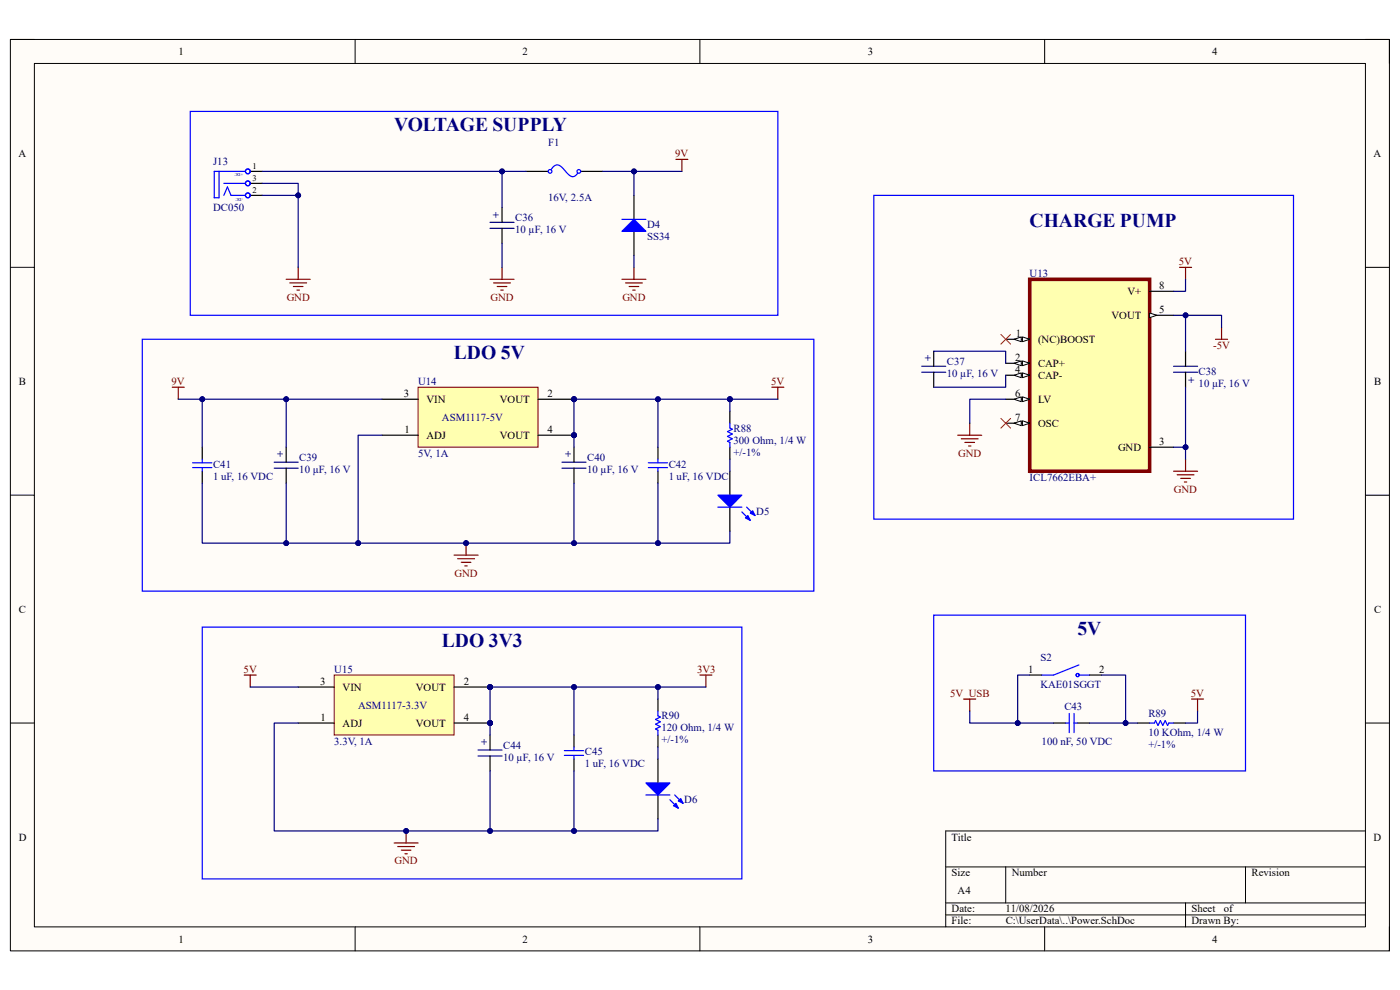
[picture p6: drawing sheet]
<svg xmlns="http://www.w3.org/2000/svg" width="297mm" height="210mm" viewBox="0 0 297 210" stroke-linecap="round" stroke-linejoin="round" font-family="sans-serif">
<path d="M2.2 8.4h292.6v193.3h-292.6z" fill-rule="evenodd" fill="#fffcf8"/>
<path d="M2.2 8.4h292.6v193.3h-292.6z" fill="none" stroke="#000" stroke-width=".21"/>
<path d="M7.3 13.5h282.4v183.1h-282.4z" fill-rule="evenodd" fill="#fffcf8"/>
<g fill="none" stroke="#000" stroke-width=".21">
<path d="M2.2 8.4h5.1M7.3 13.5h282.4v183.1h-282.4zM75.3 8.4v5.1M148.5 8.4v5.1M221.6 8.4v5.1M289.7 8.4h5.1v5.1M2.2 56.7h5.1M289.7 56.7h5.1M2.2 105h5.1M289.7 105.1h5.1M2.2 153.4h5.1M289.7 153.4h5.1"/>
<path d="M289.7 176.3h-89.1v20.3M75.3 196.6v5.1M148.5 196.6v5.1M200.6 183.9h89.1M200.6 191.5h89.1M200.6 194.1h89.1M213.4 183.9v7.6M221.6 196.6v5.1M251.5 191.5v5.1M264.2 183.9v7.6M294.8 196.6v5.1"/>
</g>
<g fill="none" stroke="#800000" stroke-width=".25">
<path d="M60.7 59.3h5.1M63.3 56.7v2.6M104 59.3h5.1M106.5 56.7v2.6M131.9 59.3h5.1M134.5 56.7v2.6M61.5 60h3.5M62.2 60.8h2.1M63 61.5h.5M104.7 60h3.6M105.5 60.8h2M106.3 61.5h.5"/>
<path d="M132.7 60h3.6M133.5 60.8h2M134.2 61.5h.5"/>
</g>
<path d="M116.7 36.4a1.68 1.68 0 0 1 1.9-1.3l.5 .3 1.1 1.2a1.37 1.37 0 0 0 2 .6l.6-.8" fill="none" stroke="#00f" stroke-width=".25"/>
<path d="M111.6 36.4h5.1M122.8 36.4h5.1" fill="none" stroke="#000" stroke-width=".25"/>
<circle cx="116.7" cy="36.4" r=".38" fill="#fff"/>
<circle cx="116.7" cy="36.4" r=".39" fill="none" stroke="#00f" stroke-width=".25"/>
<circle cx="122.8" cy="36.4" r=".38" fill="#fff"/>
<circle cx="122.8" cy="36.4" r=".39" fill="none" stroke="#00f" stroke-width=".25"/>
<circle cx="104" cy="145.7" r=".51" fill="#000080"/>
<circle cx="104" cy="145.7" r=".51" fill="none" stroke="#000080" stroke-width=".21"/>
<circle cx="104" cy="153.4" r=".51" fill="#000080"/>
<circle cx="104" cy="153.4" r=".51" fill="none" stroke="#000080" stroke-width=".21"/>
<path d="M70.9 143.2h25.4v12.7h-25.4z" fill-rule="evenodd" fill="#ffffb0"/>
<path d="M70.9 143.2h25.4v12.7h-25.4z" fill="none" stroke="#800000" stroke-width=".21"/>
<path d="M96.3 145.7h7.7" fill="none" stroke="#000" stroke-width=".25"/>
<circle cx="104" cy="145.7" r=".51" fill="#000080"/>
<circle cx="104" cy="145.7" r=".51" fill="none" stroke="#000080" stroke-width=".21"/>
<path d="M63.3 153.4h7.6M63.3 145.7h7.6M96.3 153.4h7.7" fill="none" stroke="#000" stroke-width=".25"/>
<circle cx="104" cy="153.4" r=".51" fill="#000080"/>
<circle cx="104" cy="153.4" r=".51" fill="none" stroke="#000080" stroke-width=".21"/>
<path d="M83.6 178.8h5.1M84.4 179.6h3.5M86.2 176.3v2.5M85.1 180.4h2.1M85.9 181.1h.5" fill="none" stroke="#800000" stroke-width=".25"/>
<circle cx="86.2" cy="176.3" r=".51" fill="#000080"/>
<circle cx="86.2" cy="176.3" r=".51" fill="none" stroke="#000080" stroke-width=".21"/>
<path d="M51.8 143.2h2.6M53.1 143.2v2.5M148.5 143.2h2.5M149.8 143.2v2.5" fill="none" stroke="#800000" stroke-width=".25"/>
<path d="M134.5 41.4v5.1M134.5 49.1v5.1" fill="none" stroke="#000" stroke-width=".25"/>
<path d="M131.9 49.1l2.6-2.6 2.5 2.6z" fill="#00f"/>
<path d="M131.9 49.1l2.6-2.6 2.5 2.6zM131.9 46.5h5.1" fill="none" stroke="#00f" stroke-width=".25"/>
<path d="M143.4 33.8h2.5M144.7 33.8v2.6M96.3 117.8h5.1M97.1 118.5h3.6M97.9 119.3h2M98.9 115.2v2.6M98.6 120.1h.5" fill="none" stroke="#800000" stroke-width=".25"/>
<circle cx="98.9" cy="115.2" r=".51" fill="#000080"/>
<circle cx="98.9" cy="115.2" r=".51" fill="none" stroke="#000080" stroke-width=".21"/>
<path d="M36.5 82.1h2.6M37.8 82.1v2.6M163.7 82.1h2.6M165 82.1v2.6" fill="none" stroke="#800000" stroke-width=".25"/>
<circle cx="121.8" cy="84.7" r=".51" fill="#000080"/>
<circle cx="121.8" cy="84.7" r=".51" fill="none" stroke="#000080" stroke-width=".21"/>
<circle cx="121.8" cy="92.3" r=".51" fill="#000080"/>
<circle cx="121.8" cy="92.3" r=".51" fill="none" stroke="#000080" stroke-width=".21"/>
<path d="M88.7 82.1h25.4v12.8h-25.4z" fill-rule="evenodd" fill="#ffffb0"/>
<path d="M88.7 82.1h25.4v12.8h-25.4z" fill="none" stroke="#800000" stroke-width=".21"/>
<path d="M114.1 84.7h7.7" fill="none" stroke="#000" stroke-width=".25"/>
<circle cx="121.8" cy="84.7" r=".51" fill="#000080"/>
<circle cx="121.8" cy="84.7" r=".51" fill="none" stroke="#000080" stroke-width=".21"/>
<path d="M81.1 92.3h7.6M81.1 84.7h7.6M114.1 92.3h7.7" fill="none" stroke="#000" stroke-width=".25"/>
<circle cx="121.8" cy="92.3" r=".51" fill="#000080"/>
<circle cx="121.8" cy="92.3" r=".51" fill="none" stroke="#000080" stroke-width=".21"/>
<path d="M104 48.4h5.1M104 47.2h5.1M58.2 99.3h5.1M58.2 98h5.1M119.2 99.3h5.1M119.2 98h5.1M101.4 159.1h5.1M101.4 160.4h5.1" fill="none" stroke="#000080" stroke-width=".25"/>
<g fill="none" stroke="#000" stroke-width=".25">
<path d="M106.5 44v3.2M106.5 48.4v3.2M42.9 94.9v2.5M42.9 100v2.5M60.7 94.9v3.1M60.7 99.3v3.2M121.8 94.9v3.1M121.8 99.3v3.2M139.6 94.9v2.5M139.6 100v2.5M154.8 87.2v2.6M154.8 94.9v2.5"/>
<path d="M104 155.9v3.2M121.8 155.9v2.6M139.6 148.3v2.5M139.6 155.9v2.6M218.5 143.2h2.5M223.5 153.4h2.6M228.6 153.4h2.6M231.2 143.2h2.5M241.3 153.4h2.6M249 153.4h2.5M104 160.4v3.2M121.8 161v2.6"/>
</g>
<g fill="none" stroke="#00f" stroke-width=".25">
<path d="M40.4 23.6h124.6v43.3h-124.6zM185.4 41.4h89v68.7h-89zM30.2 72h142.5v53.4h-142.5zM40.9 98.2h4M40.9 99.2h4M42.9 97.4v.8M42.9 99.2v.8M137.5 98.2h4.1M137.5 99.2h4.1M139.6 97.4v.8M139.6 99.2v.8M154.8 89.8v1l.6 .3-1.1 .5 1.1 .5-1.1 .5 1.1 .5-1.1 .5 .5 .3v1"/>
<path d="M42.9 133h114.5v53.5h-114.5zM198.1 130.5h66.1v33.1h-66.1zM119.7 159.2h4.1M121.8 158.5v.7M139.6 150.8v1.1l.5 .2-1 .5 1 .5-1 .5 1 .5-1 .6 .5 .2v1M226.1 153.4h.7M226.8 151.4v4M227.9 153.4h.7M227.9 151.4v4M228.9 141.1l-5.4 2.1h-2.5M229 143.2h2.2M243.9 153.4h1l.3-.5 .5 1 .5-1 .5 1 .5-1 .5 1 .3-.5h1"/>
<path d="M119.7 160.2h4.1M121.8 160.2v.8"/>
<circle cx="228.6" cy="143.2" r=".33"/>
</g>
<path d="M204.4 148.3h2.6M205.7 148.3v2.5M252.8 148.3h2.5M254.1 148.3v2.5" fill="none" stroke="#800000" stroke-width=".25"/>
<path d="M218.5 59.3h25.4v40.7h-25.4z" fill-rule="evenodd" fill="#ffffb0"/>
<path d="M218.5 59.3h25.4v40.7h-25.4z" fill="none" stroke="#800000" stroke-width=".76"/>
<path d="M213.4 72h5.1" fill="none" stroke="#000" stroke-width=".25"/>
<path d="M216.9 71.5l1.6 .5-1.6 .5z" fill="#f8fcff"/>
<path d="M216.9 71.5l1.6 .5-1.6 .5z" fill="none" stroke="#000" stroke-width=".21"/>
<path d="M215.1 72l1.6-.5v1z" fill="#f8fcff"/>
<path d="M215.1 72l1.6-.5v1z" fill="none" stroke="#000" stroke-width=".21"/>
<path d="M213.4 77.1h5.1" fill="none" stroke="#000" stroke-width=".25"/>
<path d="M216.9 76.6l1.6 .5-1.6 .5z" fill="#f8fcff"/>
<path d="M216.9 76.6l1.6 .5-1.6 .5z" fill="none" stroke="#000" stroke-width=".21"/>
<path d="M215.1 77.1l1.6-.5v1z" fill="#f8fcff"/>
<path d="M215.1 77.1l1.6-.5v1z" fill="none" stroke="#000" stroke-width=".21"/>
<path d="M213.4 79.6h5.1" fill="none" stroke="#000" stroke-width=".25"/>
<path d="M216.9 79.1l1.6 .5-1.6 .5z" fill="#f8fcff"/>
<path d="M216.9 79.1l1.6 .5-1.6 .5z" fill="none" stroke="#000" stroke-width=".21"/>
<path d="M215.1 79.6l1.6-.5v1z" fill="#f8fcff"/>
<path d="M215.1 79.6l1.6-.5v1z" fill="none" stroke="#000" stroke-width=".21"/>
<path d="M213.4 84.7h5.1" fill="none" stroke="#000" stroke-width=".25"/>
<path d="M216.9 84.2l1.6 .5-1.6 .5z" fill="#f8fcff"/>
<path d="M216.9 84.2l1.6 .5-1.6 .5z" fill="none" stroke="#000" stroke-width=".21"/>
<path d="M215.1 84.7l1.6-.5v1z" fill="#f8fcff"/>
<path d="M215.1 84.7l1.6-.5v1z" fill="none" stroke="#000" stroke-width=".21"/>
<path d="M213.4 89.8h5.1" fill="none" stroke="#000" stroke-width=".25"/>
<path d="M216.9 89.3l1.6 .5-1.6 .5z" fill="#f8fcff"/>
<path d="M216.9 89.3l1.6 .5-1.6 .5z" fill="none" stroke="#000" stroke-width=".21"/>
<path d="M215.1 89.8l1.6-.5v1z" fill="#f8fcff"/>
<path d="M215.1 89.8l1.6-.5v1z" fill="none" stroke="#000" stroke-width=".21"/>
<path d="M243.9 61.8h5.1M243.9 66.9h5.1" fill="none" stroke="#000" stroke-width=".25"/>
<path d="M243.9 66.4l1.5 .5-1.5 .5z" fill="#f8fcff"/>
<path d="M243.9 66.4l1.5 .5-1.5 .5z" fill="none" stroke="#000" stroke-width=".21"/>
<path d="M198.1 74.5v3.2M198.1 79v3.1M251.5 74.5v3.2M251.5 79v3.1M154.8 100v5M243.9 94.9h5.1M154.8 107.6v5.1" fill="none" stroke="#000" stroke-width=".25"/>
<path d="M195.5 79h5.1M195.5 77.7h5.1M249 79h5.1M249 77.7h5.1" fill="none" stroke="#000080" stroke-width=".25"/>
<path d="M212.3 71l2.1 2M214.4 71l-2.1 2M212.3 88.8l2.1 2M214.4 88.8l-2.1 2" fill="none" stroke="#f00" stroke-width=".21"/>
<g fill="none" stroke="#800000" stroke-width=".25">
<path d="M250.2 56.7h2.6M251.5 56.7v2.6M257.9 72h2.5M259.2 69.4v2.6M203.2 92.3h5.1M203.9 93.1h3.6M204.7 93.9h2M205.5 94.6h.5M205.7 89.8v2.5M249 100h5.1M251.5 97.4v2.6M249.7 100.7h3.6"/>
<path d="M250.5 101.5h2M251.3 102.2h.5"/>
</g>
<path d="M152.3 105h5.1l-2.6 2.6z" fill="#00f"/>
<path d="M152.3 105h5.1l-2.6 2.6zM157.4 108.6l1.8 1.8M158.4 107.6l1.8 1.8" fill="none" stroke="#00f" stroke-width=".25"/>
<path d="M158.7 109.4l.5 1-1-.5z" fill="#00f"/>
<path d="M158.7 109.4l.5 1-1-.5z" fill="none" stroke="#00f" stroke-width=".25"/>
<path d="M159.7 108.4l.5 1-1-.5z" fill="#00f"/>
<path d="M152.3 107.6h5.1M159.7 108.4l.5 1-1-.5z" fill="none" stroke="#00f" stroke-width=".25"/>
<path d="M139.6 161v5.1M139.6 168.6v5.1" fill="none" stroke="#000" stroke-width=".25"/>
<path d="M137 166.1h5.1l-2.5 2.5z" fill="#00f"/>
<path d="M137 166.1h5.1l-2.5 2.5zM142.1 169.7l1.8 1.7M143.1 168.6l1.8 1.8" fill="none" stroke="#00f" stroke-width=".25"/>
<path d="M143.4 170.4l.5 1-1-.5z" fill="#00f"/>
<path d="M143.4 170.4l.5 1-1-.5z" fill="none" stroke="#00f" stroke-width=".25"/>
<path d="M143.9 169.9l.5-.5 .5 1z" fill="#00f"/>
<g fill="none" stroke="#00f" stroke-width=".25">
<path d="M46.5 36.4v5.6h-1v-5.6h6.6M47.5 38.9h4.6M47.5 41.4l.7-1.7 .8 1.7h3.1M137 168.6h5.1M143.9 169.9l.5-.5 .5 1z"/>
<circle cx="52.6" cy="36.4" r=".51"/>
<circle cx="52.6" cy="38.9" r=".51"/>
<circle cx="52.6" cy="41.4" r=".51"/>
</g>
<path d="M53.1 36.4h2.5M53.1 38.9h2.5M53.1 41.4h2.5" fill="none" stroke="#000" stroke-width=".25"/>
<path d="M134.5 36.4v5" fill="none" stroke="#000080" stroke-width=".25"/>
<circle cx="134.5" cy="36.4" r=".51" fill="#000080"/>
<circle cx="134.5" cy="36.4" r=".51" fill="none" stroke="#000080" stroke-width=".21"/>
<path d="M134.5 54.2v2.5M104 145.7v7.7" fill="none" stroke="#000080" stroke-width=".25"/>
<circle cx="104" cy="145.7" r=".51" fill="#000080"/>
<circle cx="104" cy="145.7" r=".51" fill="none" stroke="#000080" stroke-width=".21"/>
<circle cx="104" cy="153.4" r=".51" fill="#000080"/>
<circle cx="104" cy="153.4" r=".51" fill="none" stroke="#000080" stroke-width=".21"/>
<path d="M139.6 145.7h10.2" fill="none" stroke="#000080" stroke-width=".25"/>
<circle cx="139.6" cy="145.7" r=".51" fill="#000080"/>
<circle cx="139.6" cy="145.7" r=".51" fill="none" stroke="#000080" stroke-width=".21"/>
<path d="M55.6 38.9h7.7v2.5M139.6 158.5v2.5" fill="none" stroke="#000080" stroke-width=".25"/>
<circle cx="63.3" cy="41.4" r=".51" fill="#000080"/>
<circle cx="63.3" cy="41.4" r=".51" fill="none" stroke="#000080" stroke-width=".21"/>
<path d="M55.6 41.4h7.7v15.3" fill="none" stroke="#000080" stroke-width=".25"/>
<circle cx="63.3" cy="41.4" r=".51" fill="#000080"/>
<circle cx="63.3" cy="41.4" r=".51" fill="none" stroke="#000080" stroke-width=".21"/>
<path d="M106.5 51.6v5.1M104 153.4v2.5" fill="none" stroke="#000080" stroke-width=".25"/>
<circle cx="104" cy="153.4" r=".51" fill="#000080"/>
<circle cx="104" cy="153.4" r=".51" fill="none" stroke="#000080" stroke-width=".21"/>
<path d="M121.8 84.7v7.6" fill="none" stroke="#000080" stroke-width=".25"/>
<circle cx="121.8" cy="84.7" r=".51" fill="#000080"/>
<circle cx="121.8" cy="84.7" r=".51" fill="none" stroke="#000080" stroke-width=".21"/>
<circle cx="121.8" cy="92.3" r=".51" fill="#000080"/>
<circle cx="121.8" cy="92.3" r=".51" fill="none" stroke="#000080" stroke-width=".21"/>
<path d="M81.1 92.3h-5.1v22.9" fill="none" stroke="#000080" stroke-width=".25"/>
<circle cx="76" cy="115.2" r=".51" fill="#000080"/>
<circle cx="76" cy="115.2" r=".51" fill="none" stroke="#000080" stroke-width=".21"/>
<path d="M154.8 84.7h10.2" fill="none" stroke="#000080" stroke-width=".25"/>
<circle cx="154.8" cy="84.7" r=".51" fill="#000080"/>
<circle cx="154.8" cy="84.7" r=".51" fill="none" stroke="#000080" stroke-width=".21"/>
<path d="M121.8 92.3v2.6M154.8 97.4v2.6" fill="none" stroke="#000080" stroke-width=".25"/>
<circle cx="121.8" cy="92.3" r=".51" fill="#000080"/>
<circle cx="121.8" cy="92.3" r=".51" fill="none" stroke="#000080" stroke-width=".21"/>
<path d="M106.5 36.4v7.6" fill="none" stroke="#000080" stroke-width=".25"/>
<circle cx="106.5" cy="36.4" r=".51" fill="#000080"/>
<circle cx="106.5" cy="36.4" r=".51" fill="none" stroke="#000080" stroke-width=".21"/>
<path d="M121.8 102.5v12.7" fill="none" stroke="#000080" stroke-width=".25"/>
<circle cx="121.8" cy="115.2" r=".51" fill="#000080"/>
<circle cx="121.8" cy="115.2" r=".51" fill="none" stroke="#000080" stroke-width=".21"/>
<path d="M104 163.6v12.7" fill="none" stroke="#000080" stroke-width=".25"/>
<circle cx="104" cy="176.3" r=".51" fill="#000080"/>
<circle cx="104" cy="176.3" r=".51" fill="none" stroke="#000080" stroke-width=".21"/>
<path d="M60.7 102.5v12.7" fill="none" stroke="#000080" stroke-width=".25"/>
<circle cx="60.7" cy="115.2" r=".51" fill="#000080"/>
<circle cx="60.7" cy="115.2" r=".51" fill="none" stroke="#000080" stroke-width=".21"/>
<path d="M60.7 84.7v10.2" fill="none" stroke="#000080" stroke-width=".25"/>
<circle cx="60.7" cy="84.7" r=".51" fill="#000080"/>
<circle cx="60.7" cy="84.7" r=".51" fill="none" stroke="#000080" stroke-width=".21"/>
<path d="M42.9 84.7v10.2" fill="none" stroke="#000080" stroke-width=".25"/>
<circle cx="42.9" cy="84.7" r=".51" fill="#000080"/>
<circle cx="42.9" cy="84.7" r=".51" fill="none" stroke="#000080" stroke-width=".21"/>
<path d="M154.8 84.7v2.5" fill="none" stroke="#000080" stroke-width=".25"/>
<circle cx="154.8" cy="84.7" r=".51" fill="#000080"/>
<circle cx="154.8" cy="84.7" r=".51" fill="none" stroke="#000080" stroke-width=".21"/>
<path d="M139.6 102.5v12.7" fill="none" stroke="#000080" stroke-width=".25"/>
<circle cx="139.6" cy="115.2" r=".51" fill="#000080"/>
<circle cx="139.6" cy="115.2" r=".51" fill="none" stroke="#000080" stroke-width=".21"/>
<path d="M139.6 84.7v10.2" fill="none" stroke="#000080" stroke-width=".25"/>
<circle cx="139.6" cy="84.7" r=".51" fill="#000080"/>
<circle cx="139.6" cy="84.7" r=".51" fill="none" stroke="#000080" stroke-width=".21"/>
<path d="M121.8 163.6v12.7" fill="none" stroke="#000080" stroke-width=".25"/>
<circle cx="121.8" cy="176.3" r=".51" fill="#000080"/>
<circle cx="121.8" cy="176.3" r=".51" fill="none" stroke="#000080" stroke-width=".21"/>
<path d="M121.8 145.7v10.2" fill="none" stroke="#000080" stroke-width=".25"/>
<circle cx="121.8" cy="145.7" r=".51" fill="#000080"/>
<circle cx="121.8" cy="145.7" r=".51" fill="none" stroke="#000080" stroke-width=".21"/>
<path d="M37.8 84.7h43.3" fill="none" stroke="#000080" stroke-width=".25"/>
<circle cx="42.9" cy="84.7" r=".51" fill="#000080"/>
<circle cx="42.9" cy="84.7" r=".51" fill="none" stroke="#000080" stroke-width=".21"/>
<circle cx="60.7" cy="84.7" r=".51" fill="#000080"/>
<circle cx="60.7" cy="84.7" r=".51" fill="none" stroke="#000080" stroke-width=".21"/>
<path d="M121.8 84.7h33" fill="none" stroke="#000080" stroke-width=".25"/>
<circle cx="121.8" cy="84.7" r=".51" fill="#000080"/>
<circle cx="121.8" cy="84.7" r=".51" fill="none" stroke="#000080" stroke-width=".21"/>
<circle cx="139.6" cy="84.7" r=".51" fill="#000080"/>
<circle cx="139.6" cy="84.7" r=".51" fill="none" stroke="#000080" stroke-width=".21"/>
<circle cx="154.8" cy="84.7" r=".51" fill="#000080"/>
<circle cx="154.8" cy="84.7" r=".51" fill="none" stroke="#000080" stroke-width=".21"/>
<path d="M42.9 102.5v12.7h111.9v-2.5" fill="none" stroke="#000080" stroke-width=".25"/>
<circle cx="60.7" cy="115.2" r=".51" fill="#000080"/>
<circle cx="60.7" cy="115.2" r=".51" fill="none" stroke="#000080" stroke-width=".21"/>
<circle cx="76" cy="115.2" r=".51" fill="#000080"/>
<circle cx="76" cy="115.2" r=".51" fill="none" stroke="#000080" stroke-width=".21"/>
<circle cx="98.9" cy="115.2" r=".51" fill="#000080"/>
<circle cx="98.9" cy="115.2" r=".51" fill="none" stroke="#000080" stroke-width=".21"/>
<circle cx="121.8" cy="115.2" r=".51" fill="#000080"/>
<circle cx="121.8" cy="115.2" r=".51" fill="none" stroke="#000080" stroke-width=".21"/>
<circle cx="139.6" cy="115.2" r=".51" fill="#000080"/>
<circle cx="139.6" cy="115.2" r=".51" fill="none" stroke="#000080" stroke-width=".21"/>
<path d="M53.1 145.7h10.2M104 145.7h35.6v2.6" fill="none" stroke="#000080" stroke-width=".25"/>
<circle cx="104" cy="145.7" r=".51" fill="#000080"/>
<circle cx="104" cy="145.7" r=".51" fill="none" stroke="#000080" stroke-width=".21"/>
<circle cx="121.8" cy="145.7" r=".51" fill="#000080"/>
<circle cx="121.8" cy="145.7" r=".51" fill="none" stroke="#000080" stroke-width=".21"/>
<circle cx="139.6" cy="145.7" r=".51" fill="#000080"/>
<circle cx="139.6" cy="145.7" r=".51" fill="none" stroke="#000080" stroke-width=".21"/>
<path d="M238.8 153.4h2.5" fill="none" stroke="#000080" stroke-width=".25"/>
<circle cx="238.8" cy="153.4" r=".51" fill="#000080"/>
<circle cx="238.8" cy="153.4" r=".51" fill="none" stroke="#000080" stroke-width=".21"/>
<path d="M205.7 150.8v2.6h10.2M254.1 150.8v2.6h-2.6" fill="none" stroke="#000080" stroke-width=".25"/>
<circle cx="215.9" cy="153.4" r=".51" fill="#000080"/>
<circle cx="215.9" cy="153.4" r=".51" fill="none" stroke="#000080" stroke-width=".21"/>
<path d="M233.7 143.2h5.1v10.2h-7.6" fill="none" stroke="#000080" stroke-width=".25"/>
<circle cx="238.8" cy="153.4" r=".51" fill="#000080"/>
<circle cx="238.8" cy="153.4" r=".51" fill="none" stroke="#000080" stroke-width=".21"/>
<path d="M218.5 143.2h-2.6v10.2h7.6" fill="none" stroke="#000080" stroke-width=".25"/>
<circle cx="215.9" cy="153.4" r=".51" fill="#000080"/>
<circle cx="215.9" cy="153.4" r=".51" fill="none" stroke="#000080" stroke-width=".21"/>
<path d="M198.1 74.5h15.3v2.6M213.4 79.6v2.5h-15.3M249 66.9h2.5v7.6" fill="none" stroke="#000080" stroke-width=".25"/>
<circle cx="251.5" cy="66.9" r=".51" fill="#000080"/>
<circle cx="251.5" cy="66.9" r=".51" fill="none" stroke="#000080" stroke-width=".21"/>
<path d="M251.5 82.1v12.8h-2.5" fill="none" stroke="#000080" stroke-width=".25"/>
<circle cx="251.5" cy="94.9" r=".51" fill="#000080"/>
<circle cx="251.5" cy="94.9" r=".51" fill="none" stroke="#000080" stroke-width=".21"/>
<path d="M251.5 59.3v2.5h-2.5M213.4 84.7h-7.7v5.1M251.5 94.9v2.5" fill="none" stroke="#000080" stroke-width=".25"/>
<circle cx="251.5" cy="94.9" r=".51" fill="#000080"/>
<circle cx="251.5" cy="94.9" r=".51" fill="none" stroke="#000080" stroke-width=".21"/>
<path d="M251.5 66.9h7.7v2.5" fill="none" stroke="#000080" stroke-width=".25"/>
<circle cx="251.5" cy="66.9" r=".51" fill="#000080"/>
<circle cx="251.5" cy="66.9" r=".51" fill="none" stroke="#000080" stroke-width=".21"/>
<path d="M127.9 36.4h16.8" fill="none" stroke="#000080" stroke-width=".25"/>
<circle cx="134.5" cy="36.4" r=".51" fill="#000080"/>
<circle cx="134.5" cy="36.4" r=".51" fill="none" stroke="#000080" stroke-width=".21"/>
<path d="M63.3 153.4h-5.1v22.9h81.4v-2.6" fill="none" stroke="#000080" stroke-width=".25"/>
<circle cx="86.2" cy="176.3" r=".51" fill="#000080"/>
<circle cx="86.2" cy="176.3" r=".51" fill="none" stroke="#000080" stroke-width=".21"/>
<circle cx="104" cy="176.3" r=".51" fill="#000080"/>
<circle cx="104" cy="176.3" r=".51" fill="none" stroke="#000080" stroke-width=".21"/>
<circle cx="121.8" cy="176.3" r=".51" fill="#000080"/>
<circle cx="121.8" cy="176.3" r=".51" fill="none" stroke="#000080" stroke-width=".21"/>
<path d="M55.6 36.4h56" fill="none" stroke="#000080" stroke-width=".25"/>
<circle cx="106.5" cy="36.4" r=".51" fill="#000080"/>
<circle cx="106.5" cy="36.4" r=".51" fill="none" stroke="#000080" stroke-width=".21"/>
<g font-size="4.1" fill="#000080">
<text x="83.6" y="27.8">VOLTAGE SUPPLY</text>
<text x="218.4" y="48.2">CHARGE PUMP</text>
<text x="96.3" y="76.2">LDO 5V</text>
<text x="93.8" y="137.2">LDO 3V3</text>
<text x="228.6" y="134.7">5V</text>
</g>
<g font-size="2.3">
<text x="37.9" y="11.7">1</text>
<text x="110.9" y="11.7">2</text>
<text x="184.1" y="11.7">3</text>
<text x="257.1" y="11.7">4</text>
<text x="3.9" y="33.3">A</text>
<text x="291.4" y="33.3">A</text>
<text x="239.2" y="62.6">V+</text>
<text x="245.9" y="61.3">8</text>
<text x="215.5" y="71.5">1</text>
<text x="235.8" y="67.6">VOUT</text>
<text x="245.9" y="66.4">5</text>
<text x="215.3" y="76.5">2</text>
<text x="220.2" y="72.7">(NC)BOOST</text>
<text x="220.2" y="77.8">CAP+</text>
<text x="4" y="81.6">B</text>
<text x="215.3" y="79.1">4</text>
<text x="220.2" y="80.3">CAP-</text>
<text x="291.5" y="81.6">B</text>
<text x="85.7" y="84.2">3</text>
<text x="90.5" y="85.4">VIN</text>
<text x="106" y="85.4">VOUT</text>
<text x="116.2" y="84.2">2</text>
<text x="215.3" y="84.2">6</text>
<text x="215.3" y="89.3">7</text>
<text x="220.2" y="85.4">LV</text>
<text x="85.8" y="91.8">1</text>
<text x="90.5" y="93.1">ADJ</text>
<text x="106" y="93.1">VOUT</text>
<text x="116.2" y="91.8">4</text>
<text x="220.2" y="90.6">OSC</text>
<text x="237.2" y="95.6">GND</text>
<text x="245.9" y="94.4">3</text>
<text x="4" y="130">C</text>
<text x="291.5" y="130">C</text>
<text x="218.1" y="142.7">1</text>
<text x="233.2" y="142.7">2</text>
<text x="67.9" y="145.2">3</text>
<text x="72.7" y="146.5">VIN</text>
<text x="88.2" y="146.5">VOUT</text>
<text x="98.4" y="145.2">2</text>
<text x="68" y="152.9">1</text>
<text x="72.7" y="154.1">ADJ</text>
<text x="88.2" y="154.1">VOUT</text>
<text x="98.4" y="152.9">4</text>
<text x="4" y="178.3">D</text>
<text x="201.9" y="178.3">Title</text>
<text x="291.4" y="178.3">D</text>
<text x="201.9" y="185.9">Size</text>
<text x="214.6" y="185.9">Number</text>
<text x="265.5" y="185.9">Revision</text>
<text x="203.2" y="189.7">A4</text>
<text x="201.9" y="193.5">Date:</text>
<text x="201.9" y="196.1">File:</text>
<text x="213.3" y="193.5">11/08/2026</text>
<text x="213.4" y="196.1">C:\UserData\..\Power.SchDoc</text>
<text x="252.8" y="196.1">Drawn By:</text>
<text x="252.8" y="193.5">Sheet</text>
<text x="259.6" y="193.5">of</text>
<text x="37.9" y="199.9">1</text>
<text x="110.9" y="199.9">2</text>
<text x="184.1" y="199.9">3</text>
<text x="257.1" y="199.9">4</text>
</g>
<g font-size="2.3" fill="#000080">
<text x="45.2" y="35.1">J13</text>
<text x="116.3" y="31">F1</text>
<text x="45.2" y="44.7">DC050</text>
<text x="106" y="46.1" transform="rotate(-90 106 46.1)">+</text>
<text x="109.3" y="46.9">C36</text>
<text x="116.3" y="42.7">16V, 2.5A</text>
<text x="109.3" y="49.4">10 µF, 16 V</text>
<text x="137.3" y="48.3">D4</text>
<text x="137.3" y="50.8">SS34</text>
<text x="218.4" y="58.7">U13</text>
<text x="197.6" y="76.7" transform="rotate(-90 197.6 76.7)">+</text>
<text x="200.9" y="77.4">C37</text>
<text x="88.7" y="81.6">U14</text>
<text x="200.9" y="80">10 µF, 16 V</text>
<text x="252" y="80" transform="rotate(90 252 80)">+</text>
<text x="254.3" y="79.5">C38</text>
<text x="254.3" y="82">10 µF, 16 V</text>
<text x="93.8" y="89.3">ASM1117-5V</text>
<text x="155.6" y="91.6">R88</text>
<text x="155.6" y="94.1">300 Ohm, 1/4 W</text>
<text x="45.2" y="99.2">C41</text>
<text x="45.2" y="101.7">1 uF, 16 VDC</text>
<text x="60.2" y="97" transform="rotate(-90 60.2 97)">+</text>
<text x="63.5" y="97.8">C39</text>
<text x="63.5" y="100.3">10 µF, 16 V</text>
<text x="88.7" y="96.9">5V, 1A</text>
<text x="121.3" y="97" transform="rotate(-90 121.3 97)">+</text>
<text x="124.6" y="97.8">C40</text>
<text x="124.6" y="100.3">10 µF, 16 V</text>
<text x="141.9" y="99.2">C42</text>
<text x="141.9" y="101.7">1 uF, 16 VDC</text>
<text x="155.6" y="96.6">+/-1%</text>
<text x="218.4" y="102">ICL7662EBA+</text>
<text x="160.4" y="109.3">D5</text>
<text x="70.9" y="142.7">U15</text>
<text x="220.7" y="140.3">S2</text>
<text x="220.7" y="146">KAE01SGGT</text>
<text x="76" y="150.3">ASM1117-3.3V</text>
<text x="140.3" y="152.6">R90</text>
<text x="140.3" y="155.2">120 Ohm, 1/4 W</text>
<text x="225.8" y="150.6">C43</text>
<text x="243.6" y="152.1">R89</text>
<text x="70.9" y="157.9">3.3V, 1A</text>
<text x="103.5" y="158.1" transform="rotate(-90 103.5 158.1)">+</text>
<text x="106.8" y="158.8">C44</text>
<text x="106.8" y="161.4">10 µF, 16 V</text>
<text x="124.1" y="160.2">C45</text>
<text x="140.3" y="157.7">+/-1%</text>
<text x="221" y="157.9">100 nF, 50 VDC</text>
<text x="243.6" y="158.7">+/-1%</text>
<text x="243.6" y="156.2">10 KOhm, 1/4 W</text>
<text x="124.1" y="162.8">1 uF, 16 VDC</text>
<text x="145.2" y="170.4">D6</text>
</g>
<g font-size="2.3" fill="#800000">
<text x="143.3" y="33.3">9V</text>
<text x="250.1" y="56.2">5V</text>
<text x="60.8" y="63.8">GND</text>
<text x="104.1" y="63.8">GND</text>
<text x="132" y="63.8">GND</text>
<text x="257.4" y="74">-5V</text>
<text x="36.4" y="81.6">9V</text>
<text x="163.6" y="81.6">5V</text>
<text x="203.3" y="96.9">GND</text>
<text x="249" y="104.5">GND</text>
<text x="96.4" y="122.3">GND</text>
<text x="51.7" y="142.7">5V</text>
<text x="147.9" y="142.7">3V3</text>
<text x="201.6" y="147.8">5V_USB</text>
<text x="252.6" y="147.8">5V</text>
<text x="83.7" y="183.4">GND</text>
</g>
<g font-size="1.8">
<text x="53.6" y="35.9">1</text>
<text x="53.6" y="41">2</text>
<text x="53.6" y="38.5">3</text>
</g>
<g font-size=".9" fill="#000080">
<text x="51.6" y="36.8" transform="rotate(-180 51.6 36.8)">+DC</text>
<text x="51.6" y="41.9" transform="rotate(-180 51.6 41.9)">-DC</text>
</g>
</svg>
